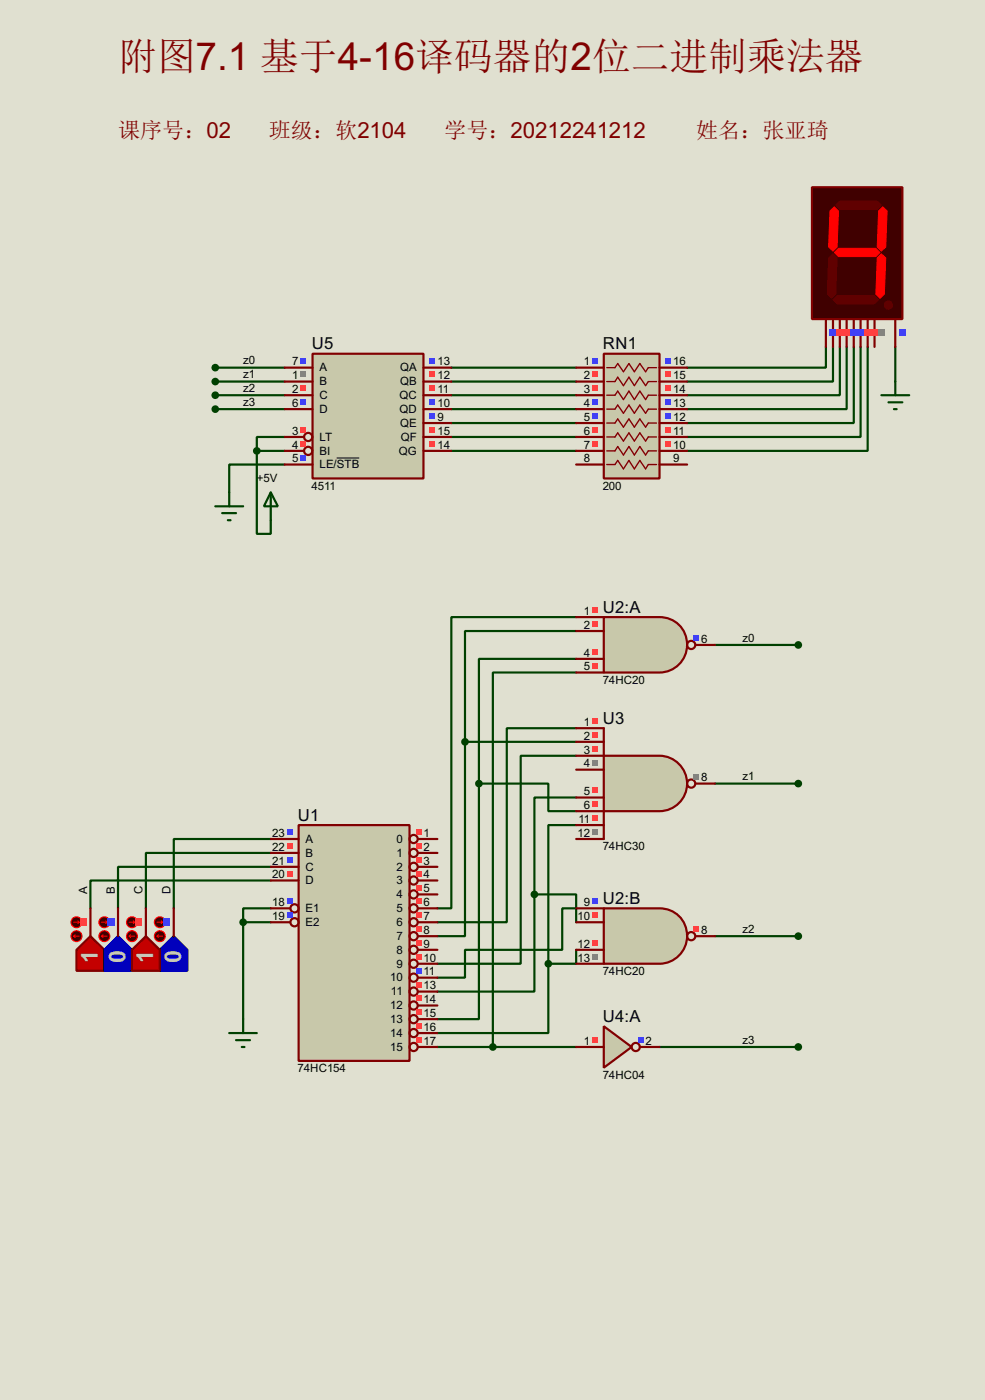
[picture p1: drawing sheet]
<svg xmlns="http://www.w3.org/2000/svg" width="180mm" height="256mm" viewBox="0 0 180 256" stroke-linecap="round" stroke-linejoin="round" font-family="sans-serif">
<path d="M0 0h180.3v256.5h-180.3z" fill="#e0e0d0"/>
<g fill="none" stroke="#004000" stroke-width=".4">
<path d="M39.4 67.4h12.7M39.4 69.9h12.7M39.4 72.4h12.7M39.4 75h12.7M82.6 67.4h22.9M82.6 69.9h22.9M82.6 72.4h22.9M82.6 75h22.9M82.6 77.5h22.9M151.2 63.6v3.8h-25.4M152.5 63.6v6.3h-26.7M153.7 63.6v8.8h-27.9"/>
<path d="M155 63.6v11.4h-29.2M156.3 63.6v13.9h-30.5M157.5 63.6v16.5h-31.7M158.8 63.6v19h-33M163.9 63.6v6.3M47 82.6v15.2h2.6v-2.5M47 82.6h5.1M52.1 85.1h-10.1v5.1M52.1 80.1h-5.1v2.5M82.6 80.1h22.9M82.6 82.6h22.9M105.5 113.1h-22.9v53.3h-2.5"/>
<path d="M105.5 115.6h-20.4v20.3M130.9 118.2h15.2M85.1 135.9v35.6h-5M85.1 135.9h20.4M105.5 133.4h-12.7v35.6h-12.7M105.5 138.5h-10.2v38.1h-15.2M105.5 123.2h-15.3v68.6M105.5 120.7h-17.8v22.9M49.6 158.8h-28v7.6M49.6 156.3h-22.9v10.1M49.6 153.7h-17.8v12.7M87.7 143.6v43.1h-7.6"/>
<path d="M87.7 143.6h12.7v5h5.1M105.5 146.1h-7.7v17.8M105.5 151.2h-5.1v25.4M130.9 143.6h15.2M44.5 169v17.7M44.5 169h5.1M49.6 166.4h-5.1v2.6M49.6 161.3h-33v5.1M97.8 163.9v17.8h-17.7M97.8 163.9h7.7v5.1M100.4 176.6v12.7h-20.3M105.5 166.4h-2.6v7.6h-17.8v5.1h-5"/>
<path d="M105.5 174v2.6h-5.1M130.9 171.5h15.2M80.1 191.8h25.4M120.7 191.8h25.4"/>
</g>
<path d="M54.7 151.2h20.3v43.2h-20.3z" fill="#c8c8aa" stroke="#800000" stroke-width=".4"/>
<g fill="none" stroke="#800000" stroke-width=".4">
<path d="M49.6 153.7h5.1M49.6 156.3h5.1M49.6 158.8h5.1M76.5 153.7h3.6M76.5 156.3h3.6M76.5 158.8h3.6M49.6 161.3h5.1M49.6 166.4h3.5M49.6 169h3.5M76.5 161.3h3.6M76.5 166.4h3.6M76.5 169h3.6"/>
<path d="M76.5 163.9h3.6M76.5 171.5h3.6M76.5 174h3.6M76.5 176.6h3.6M76.5 179.1h3.6M76.5 181.7h3.6M76.5 184.2h3.6M76.5 186.7h3.6M76.5 189.3h3.6M76.5 191.8h3.6"/>
<circle cx="75.7" cy="153.7" r=".75"/>
<circle cx="75.7" cy="156.3" r=".75"/>
<circle cx="75.7" cy="158.8" r=".75"/>
<circle cx="53.9" cy="166.4" r=".75"/>
<circle cx="53.9" cy="169" r=".75"/>
<circle cx="75.7" cy="166.4" r=".75"/>
<circle cx="75.7" cy="171.5" r=".75"/>
<circle cx="75.7" cy="174" r=".75"/>
<circle cx="75.7" cy="179.1" r=".75"/>
<circle cx="75.7" cy="163.9" r=".75"/>
<circle cx="75.7" cy="176.6" r=".75"/>
<circle cx="75.7" cy="169" r=".75"/>
<circle cx="75.7" cy="161.3" r=".75"/>
<circle cx="75.7" cy="191.8" r=".75"/>
<circle cx="75.7" cy="184.2" r=".75"/>
<circle cx="75.7" cy="189.3" r=".75"/>
<circle cx="75.7" cy="181.7" r=".75"/>
<circle cx="75.7" cy="186.7" r=".75"/>
</g>
<path d="M52.5 151.9h1v1.1h-1z" fill="#4040ff"/>
<path d="M52.5 154.5h1v1h-1z" fill="#ff4040"/>
<path d="M52.5 157h1v1h-1z" fill="#4040ff"/>
<path d="M52.5 159.6h1v1h-1z" fill="#ff4040"/>
<g fill="#4040ff">
<path d="M52.5 164.6h1v1.1h-1z"/>
<path d="M52.5 167.2h1v1h-1z"/>
</g>
<g fill="#ff4040">
<path d="M76.1 151.9h1v1.1h-1z"/>
<path d="M76.1 154.5h1v1h-1z"/>
<path d="M76.1 157h1v1h-1z"/>
<path d="M76.1 159.6h1v1h-1z"/>
<path d="M76.1 162.1h1v1h-1z"/>
<path d="M76.1 164.6h1v1.1h-1z"/>
<path d="M76.1 167.2h1v1h-1z"/>
<path d="M76.1 169.7h1v1h-1z"/>
<path d="M76.1 172.3h1v1h-1z"/>
<path d="M76.1 174.8h1v1h-1z"/>
</g>
<path d="M76.1 177.3h1v1.1h-1z" fill="#4040ff"/>
<g fill="#ff4040">
<path d="M76.1 179.9h1v1h-1z"/>
<path d="M76.1 182.4h1v1h-1z"/>
<path d="M76.1 185h1v1h-1z"/>
<path d="M76.1 187.5h1v1h-1z"/>
<path d="M76.1 190h1v1.1h-1z"/>
</g>
<path d="M110.5 113.1h10.2a5.1 5.1 0 0 1 5.1 5 5.1 5.1 0 0 1-5.1 5.1h-10.2z" fill-rule="evenodd" fill="#c8c8aa" stroke="#800000" stroke-width=".4"/>
<g fill="none" stroke="#800000" stroke-width=".4">
<path d="M105.5 113.1h5M105.5 115.6h5M127.3 118.2h3.6M105.5 120.7h5M105.5 123.2h5"/>
<circle cx="126.5" cy="118.2" r=".75"/>
</g>
<g fill="#ff4040">
<path d="M108.4 111.3h1v1h-1z"/>
<path d="M108.4 113.8h1v1.1h-1z"/>
<path d="M108.4 118.9h1v1h-1z"/>
<path d="M108.4 121.5h1v1h-1z"/>
</g>
<path d="M126.9 116.4h1v1h-1z" fill="#4040ff"/>
<path d="M110.5 166.4h10.2a5.1 5.1 0 0 1 5.1 5.1 5.1 5.1 0 0 1-5.1 5.1h-10.2z" fill-rule="evenodd" fill="#c8c8aa" stroke="#800000" stroke-width=".4"/>
<g fill="none" stroke="#800000" stroke-width=".4">
<path d="M105.5 166.4h5M105.5 169h5M105.5 174h5M105.5 176.6h5M127.3 171.5h3.6"/>
<circle cx="126.5" cy="171.5" r=".75"/>
</g>
<path d="M108.4 164.6h1v1.1h-1z" fill="#4040ff"/>
<g fill="#ff4040">
<path d="M108.4 167.2h1v1h-1z"/>
<path d="M108.4 172.3h1v1h-1z"/>
</g>
<path d="M108.4 174.8h1v1h-1z" fill="#808080"/>
<path d="M126.9 169.7h1v1h-1z" fill="#ff4040"/>
<path d="M110.5 133.4v5.1M110.5 148.6v5.1" fill="none" stroke="#800000" stroke-width=".4"/>
<path d="M110.5 138.5h10.2a5.1 5.1 0 0 1 5.1 5 5.1 5.1 0 0 1-5.1 5.1h-10.2z" fill-rule="evenodd" fill="#c8c8aa" stroke="#800000" stroke-width=".4"/>
<g fill="none" stroke="#800000" stroke-width=".4">
<path d="M105.5 133.4h5M105.5 135.9h5M105.5 138.5h5M105.5 141h5M105.5 146.1h5M105.5 148.6h5M105.5 151.2h5M105.5 153.7h5M127.3 143.6h3.6"/>
<circle cx="126.5" cy="143.6" r=".75"/>
</g>
<g fill="#ff4040">
<path d="M108.4 131.6h1v1h-1z"/>
<path d="M108.4 134.2h1v1h-1z"/>
<path d="M108.4 136.7h1v1h-1z"/>
</g>
<path d="M108.4 139.2h1v1.1h-1z" fill="#808080"/>
<g fill="#ff4040">
<path d="M108.4 144.3h1v1h-1z"/>
<path d="M108.4 146.9h1v1h-1z"/>
<path d="M108.4 149.4h1v1h-1z"/>
</g>
<g fill="#808080">
<path d="M108.4 151.9h1v1.1h-1z"/>
<path d="M126.9 141.8h1v1h-1z"/>
</g>
<path d="M110.5 188l5.1 3.8-5.1 3.8z" fill="#c8c8aa" stroke="#800000" stroke-width=".4"/>
<g fill="none" stroke="#800000" stroke-width=".4">
<path d="M105.5 191.8h5M117.1 191.8h3.6"/>
<circle cx="116.3" cy="191.8" r=".75"/>
</g>
<path d="M108.4 190h1v1.1h-1z" fill="#ff4040"/>
<path d="M116.8 190h1v1.1h-1z" fill="#4040ff"/>
<path d="M57.2 64.8h20.3v22.9h-20.3z" fill="#c8c8aa" stroke="#800000" stroke-width=".4"/>
<g fill="none" stroke="#800000" stroke-width=".4">
<path d="M52.1 67.4h5.1M52.1 69.9h5.1M52.1 72.4h5.1M52.1 75h5.1M77.5 67.4h5.1M77.5 69.9h5.1M77.5 72.4h5.1M77.5 75h5.1M77.5 77.5h5.1M52.1 80.1h3.6M52.1 82.6h3.6M52.1 85.1h5.1"/>
<path d="M77.5 80.1h5.1M77.5 82.6h5.1"/>
<circle cx="56.4" cy="82.6" r=".75"/>
<circle cx="56.4" cy="80.1" r=".75"/>
</g>
<path d="M61.6 83.9h4.2" fill="none" stroke="#000" stroke-width=".18"/>
<path d="M55 65.6h1.1v1h-1.1z" fill="#4040ff"/>
<path d="M55 68.1h1.1v1h-1.1z" fill="#808080"/>
<path d="M55 70.7h1.1v1h-1.1z" fill="#ff4040"/>
<path d="M55 73.2h1.1v1h-1.1z" fill="#4040ff"/>
<g fill="#ff4040">
<path d="M55 78.3h1.1v1h-1.1z"/>
<path d="M55 80.8h1.1v1h-1.1z"/>
</g>
<g fill="#4040ff">
<path d="M55 83.4h1.1v1h-1.1z"/>
<path d="M78.7 65.6h1v1h-1z"/>
</g>
<g fill="#ff4040">
<path d="M78.7 68.1h1v1h-1z"/>
<path d="M78.7 70.7h1v1h-1z"/>
</g>
<g fill="#4040ff">
<path d="M78.7 73.2h1v1h-1z"/>
<path d="M78.7 75.7h1v1.1h-1z"/>
</g>
<g fill="#ff4040">
<path d="M78.7 78.3h1v1h-1z"/>
<path d="M78.7 80.8h1v1h-1z"/>
</g>
<path d="M110.5 64.8h10.2v22.9h-10.2z" fill="#c8c8aa" stroke="#800000" stroke-width=".4"/>
<path d="M111.1 67.4h1.5l.5-.8 1 1.5 1-1.5 1 1.5 1-1.5 1.1 1.5 .5-.7h1.5M111.1 69.9h1.5l.5-.8 1 1.6 1-1.6 1 1.6 1-1.6 1.1 1.6 .5-.8h1.5M111.1 72.4h1.5l.5-.7 1 1.5 1-1.5 1 1.5 1-1.5 1.1 1.5 .5-.8h1.5M111.1 75h1.5l.5-.8 1 1.5 1-1.5 1 1.5 1-1.5 1.1 1.5 .5-.7h1.5M111.1 77.5h1.5l.5-.7 1 1.5 1-1.5 1 1.5 1-1.5 1.1 1.5 .5-.8h1.5M111.1 80.1h1.5l.5-.8 1 1.5 1-1.5 1 1.5 1-1.5 1.1 1.5 .5-.7h1.5M111.1 82.6h1.5l.5-.8 1 1.6 1-1.6 1 1.6 1-1.6 1.1 1.6 .5-.8h1.5M111.1 85.1h1.5l.5-.7 1 1.5 1-1.5 1 1.5 1-1.5 1.1 1.5 .5-.8h1.5" fill="none" stroke="#800000" stroke-width=".25"/>
<g fill="none" stroke="#800000" stroke-width=".4">
<path d="M105.5 67.4h5M105.5 69.9h5M105.5 72.4h5M105.5 75h5M105.5 77.5h5M120.7 67.4h5.1M120.7 69.9h5.1M120.7 72.4h5.1M120.7 75h5.1M120.7 77.5h5.1M105.5 80.1h5M105.5 82.6h5"/>
<path d="M105.5 85.1h5M120.7 80.1h5.1M120.7 82.6h5.1M120.7 85.1h5.1"/>
</g>
<path d="M108.4 65.6h1v1h-1z" fill="#4040ff"/>
<g fill="#ff4040">
<path d="M108.4 68.1h1v1h-1z"/>
<path d="M108.4 70.7h1v1h-1z"/>
</g>
<g fill="#4040ff">
<path d="M108.4 73.2h1v1h-1z"/>
<path d="M108.4 75.7h1v1.1h-1z"/>
</g>
<g fill="#ff4040">
<path d="M108.4 78.3h1v1h-1z"/>
<path d="M108.4 80.8h1v1h-1z"/>
</g>
<path d="M121.8 65.6h1.1v1h-1.1z" fill="#4040ff"/>
<g fill="#ff4040">
<path d="M121.8 68.1h1.1v1h-1.1z"/>
<path d="M121.8 70.7h1.1v1h-1.1z"/>
</g>
<g fill="#4040ff">
<path d="M121.8 73.2h1.1v1h-1.1z"/>
<path d="M121.8 75.7h1.1v1.1h-1.1z"/>
</g>
<g fill="#ff4040">
<path d="M121.8 78.3h1.1v1h-1.1z"/>
<path d="M121.8 80.8h1.1v1h-1.1z"/>
</g>
<path d="M29.3 174l2.5-2.5 2.5 2.5v3.9h-5z" fill-rule="evenodd" fill="#0000c0" stroke="#000080" stroke-width=".4"/>
<path d="M31.8 166.4v5.1" fill="none" stroke="#800000" stroke-width=".4"/>
<circle cx="29.2" cy="171.5" r="1" fill="#400000" stroke="#f00" stroke-width=".2"/>
<path d="M28.8 171.5l.2 .3M28.8 171.5h1M29 171.3l-.2 .2" fill="none" stroke="#f00" stroke-width=".2"/>
<circle cx="29.2" cy="169" r="1" fill="#400000" stroke="#f00" stroke-width=".2"/>
<path d="M28.8 169h1M29.5 168.7l.3 .3M29.8 169l-.3 .2" fill="none" stroke="#f00" stroke-width=".2"/>
<path d="M29.9 168.3h1.3v1.3h-1.3z" fill="#4040ff"/>
<path d="M14 174l2.6-2.5 2.5 2.5v3.9h-5.1z" fill-rule="evenodd" fill="#c00000" stroke="#800000" stroke-width=".4"/>
<path d="M16.6 166.4v5.1" fill="none" stroke="#800000" stroke-width=".4"/>
<circle cx="14" cy="171.5" r="1" fill="#400000" stroke="#f00" stroke-width=".2"/>
<path d="M13.5 171.5l.3 .3M13.5 171.5h1M13.8 171.3l-.3 .2" fill="none" stroke="#f00" stroke-width=".2"/>
<circle cx="14" cy="169" r="1" fill="#400000" stroke="#f00" stroke-width=".2"/>
<path d="M13.5 169h1M14.3 168.7l.2 .3M14.5 169l-.2 .2" fill="none" stroke="#f00" stroke-width=".2"/>
<path d="M14.7 168.3h1.2v1.3h-1.2z" fill="#ff4040"/>
<path d="M21.6 171.5l2.6 2.5v3.9h-5.1v-3.9z" fill-rule="evenodd" fill="#0000c0" stroke="#000080" stroke-width=".4"/>
<path d="M21.6 166.4v5.1" fill="none" stroke="#800000" stroke-width=".4"/>
<circle cx="19.1" cy="171.5" r="1" fill="#400000" stroke="#f00" stroke-width=".2"/>
<path d="M18.6 171.5l.3 .3M18.6 171.5h1M18.9 171.3l-.3 .2" fill="none" stroke="#f00" stroke-width=".2"/>
<circle cx="19.1" cy="169" r="1" fill="#400000" stroke="#f00" stroke-width=".2"/>
<path d="M18.6 169h1M19.4 168.7l.2 .3M19.6 169l-.2 .2" fill="none" stroke="#f00" stroke-width=".2"/>
<path d="M19.7 168.3h1.3v1.3h-1.3z" fill="#4040ff"/>
<path d="M24.2 174l2.5-2.5 2.6 2.5v3.9h-5.1z" fill-rule="evenodd" fill="#c00000" stroke="#800000" stroke-width=".4"/>
<path d="M26.7 166.4v5.1" fill="none" stroke="#800000" stroke-width=".4"/>
<circle cx="24.1" cy="171.5" r="1" fill="#400000" stroke="#f00" stroke-width=".2"/>
<path d="M23.7 171.5l.2 .3M23.7 171.5h1M23.9 171.3l-.2 .2" fill="none" stroke="#f00" stroke-width=".2"/>
<circle cx="24.1" cy="169" r="1" fill="#400000" stroke="#f00" stroke-width=".2"/>
<path d="M23.7 169h1M24.4 168.7l.3 .3M24.7 169l-.3 .2" fill="none" stroke="#f00" stroke-width=".2"/>
<path d="M24.8 168.3h1.3v1.3h-1.3z" fill="#ff4040"/>
<path d="M148.6 34.3h16.6v24.2h-16.6z" fill="#400000" stroke="#800000" stroke-width=".4"/>
<g fill="#600000" stroke="#600000" stroke-width=".18">
<path d="M153 37.6l.7-.7h6.9l.7 .7-.7 .8h-6.9z" fill-rule="evenodd"/>
<path d="M160.8 38.7l.8-.8 .8 .8-.3 6.6-.8 .7-.7-.7z" fill-rule="evenodd"/>
<path d="M152.7 46.3l.8-.8h6.8l.8 .8-.8 .7h-6.8z" fill-rule="evenodd"/>
<path d="M151.9 38.7l.8-.8 .8 .8-.3 6.6-.7 .7-.8-.7z" fill-rule="evenodd"/>
<path d="M161.3 46.5l.8 .8-.2 6.6-.8 .8-.8-.8 .3-6.6z" fill-rule="evenodd"/>
<path d="M152.5 54.9l.7-.7h6.9l.7 .7-.7 .8h-6.9z" fill-rule="evenodd"/>
<path d="M151.7 47.3l.8-.8 .7 .8-.2 6.6-.8 .8-.8-.8z" fill-rule="evenodd"/>
<circle cx="162.6" cy="55.9" r=".75"/>
</g>
<g fill="#f00" stroke="#f00" stroke-width=".18">
<path d="M160.8 38.7l.8-.8 .8 .8-.3 6.6-.8 .7-.7-.7z" fill-rule="evenodd"/>
<path d="M161.3 46.5l.8 .8-.2 6.6-.8 .8-.8-.8 .3-6.6z" fill-rule="evenodd"/>
<path d="M151.9 38.7l.8-.8 .8 .8-.3 6.6-.7 .7-.8-.7z" fill-rule="evenodd"/>
<path d="M152.7 46.3l.8-.8h6.8l.8 .8-.8 .7h-6.8z" fill-rule="evenodd"/>
</g>
<path d="M151.2 58.5v5.1M152.5 58.5v5.1M153.7 58.5v5.1M155 58.5v5.1M156.3 58.5v5.1M157.5 58.5v5.1M158.8 58.5v5.1M160.1 58.5v5.1M163.9 58.5v5.1" fill="none" stroke="#800000" stroke-width=".4"/>
<path d="M151.8 60.4h1.3v1.2h-1.3z" fill="#4040ff"/>
<path d="M154.4 60.4h1.2v1.2h-1.2z" fill="#ff4040"/>
<path d="M156.9 60.4h1.3v1.2h-1.3z" fill="#4040ff"/>
<path d="M159.4 60.4h1.3v1.2h-1.3z" fill="#ff4040"/>
<path d="M164.5 60.4h1.3v1.2h-1.3z" fill="#4040ff"/>
<path d="M153.1 60.4h1.3v1.2h-1.3z" fill="#ff4040"/>
<path d="M155.6 60.4h1.3v1.2h-1.3z" fill="#4040ff"/>
<path d="M158.2 60.4h1.2v1.2h-1.2z" fill="#ff4040"/>
<path d="M160.7 60.4h1.3v1.2h-1.3z" fill="#808080"/>
<g fill="none" stroke="#004000" stroke-width=".4">
<path d="M161.3 72.4h5.1M162.6 73.7h2.6M163.6 75h.5M163.9 69.9v2.5M39.4 92.8h5.1M40.7 94h2.5M41.7 95.3h.5M42 90.2v2.6M49.6 90.2l1.3 2.6h-2.6zM49.6 90.2v5.1M42 189.3h5M43.2 190.6h2.6"/>
<path d="M44.3 191.8h.5M44.5 186.7v2.6"/>
</g>
<g fill="#004000" stroke="#004000" stroke-width=".4">
<circle cx="39.4" cy="67.4" r=".5"/>
<circle cx="39.4" cy="69.9" r=".5"/>
<circle cx="39.4" cy="72.4" r=".5"/>
<circle cx="39.4" cy="75" r=".5"/>
<circle cx="146.1" cy="118.2" r=".5"/>
<circle cx="146.1" cy="143.6" r=".5"/>
<circle cx="146.1" cy="171.5" r=".5"/>
<circle cx="146.1" cy="191.8" r=".5"/>
<circle cx="44.5" cy="169" r=".5"/>
<circle cx="47" cy="82.6" r=".5"/>
<circle cx="90.2" cy="191.8" r=".5"/>
<circle cx="85.1" cy="135.9" r=".5"/>
<circle cx="87.6" cy="143.6" r=".5"/>
<circle cx="97.8" cy="163.9" r=".5"/>
<circle cx="100.3" cy="176.6" r=".5"/>
</g>
<text font-size="7.1" fill="#800000" x="21.6" y="12.7">附图7.1 基于4-16译码器的2位二进制乘法器</text>
<g font-size="4.8" fill="#c0c0c0">
<text x="17.9" y="176.4" transform="rotate(-90 17.9 176.4)">1</text>
<text x="22.9" y="176.4" transform="rotate(-90 22.9 176.4)">0</text>
<text x="28" y="176.4" transform="rotate(-90 28 176.4)">1</text>
<text x="33.2" y="176.4" transform="rotate(-90 33.2 176.4)">0</text>
</g>
<g font-size="4.1" fill="#800000">
<text x="21.6" y="25.3">课序号：02</text>
<text x="49.2" y="25.3">班级：软2104</text>
<text x="81.3" y="25.3">学号：20212241212</text>
<text x="127.4" y="25.3">姓名：张亚琦</text>
</g>
<g font-size="3.4">
<text x="57.1" y="64">U5</text>
<text x="110.4" y="64">RN1</text>
<text x="110.4" y="112.3">U2:A</text>
<text x="110.4" y="132.6">U3</text>
<text x="54.5" y="150.4">U1</text>
<text x="110.4" y="165.6">U2:B</text>
<text x="110.4" y="187.2">U4:A</text>
</g>
<g font-size="2.4">
<text x="44.5" y="66.7">z0</text>
<text x="44.5" y="69.3">z1</text>
<text x="44.5" y="71.8">z2</text>
<text x="53.5" y="67">7</text>
<text x="53.5" y="69.5">1</text>
<text x="53.5" y="72">2</text>
<text x="58.5" y="68.1">A</text>
<text x="58.5" y="70.6">B</text>
<text x="73.2" y="68.1">QA</text>
<text x="73.2" y="70.6">QB</text>
<text x="80.1" y="67">13</text>
<text x="80.1" y="69.5">12</text>
<text x="80.1" y="72">11</text>
<text x="106.9" y="67">1</text>
<text x="106.9" y="69.5">2</text>
<text x="106.9" y="72">3</text>
<text x="123.2" y="67">16</text>
<text x="123.2" y="69.5">15</text>
<text x="123.2" y="72">14</text>
<text x="44.5" y="74.4">z3</text>
<text x="53.5" y="74.6">6</text>
<text x="58.5" y="73.1">C</text>
<text x="58.5" y="75.6">D</text>
<text x="73.1" y="73.1">QC</text>
<text x="73.1" y="75.6">QD</text>
<text x="80.1" y="74.6">10</text>
<text x="80.1" y="77.1">9</text>
<text x="106.9" y="74.6">4</text>
<text x="106.9" y="77.1">5</text>
<text x="123.2" y="74.6">13</text>
<text x="123.2" y="77.1">12</text>
<text x="53.5" y="79.7">3</text>
<text x="53.5" y="82.2">4</text>
<text x="58.5" y="80.8">LT</text>
<text x="58.5" y="83.3">BI</text>
<text x="73" y="83.3">QG</text>
<text x="73.2" y="78.2">QE</text>
<text x="73.3" y="80.8">QF</text>
<text x="80.1" y="79.7">15</text>
<text x="80.1" y="82.2">14</text>
<text x="106.9" y="79.7">6</text>
<text x="106.9" y="82.2">7</text>
<text x="123.2" y="79.7">11</text>
<text x="123.2" y="82.2">10</text>
<text x="47" y="88.4">+5V</text>
<text x="53.5" y="84.7">5</text>
<text x="57" y="89.8">4511</text>
<text x="58.5" y="85.8">LE/STB</text>
<text x="106.9" y="84.7">8</text>
<text x="110.3" y="89.8">200</text>
<text x="123.2" y="84.7">9</text>
<text x="106.9" y="112.7">1</text>
<text x="106.9" y="115.2">2</text>
<text x="128.3" y="117.8">6</text>
<text x="135.9" y="117.6">z0</text>
<text x="106.9" y="120.3">4</text>
<text x="106.9" y="122.8">5</text>
<text x="110.3" y="125.3">74HC20</text>
<text x="106.9" y="133">1</text>
<text x="106.9" y="135.5">2</text>
<text x="106.9" y="138.1">3</text>
<text x="106.9" y="140.6">4</text>
<text x="128.3" y="143.2">8</text>
<text x="135.9" y="143">z1</text>
<text x="106.9" y="145.7">5</text>
<text x="106.9" y="148.2">6</text>
<text x="49.8" y="153.3">23</text>
<text x="49.8" y="155.9">22</text>
<text x="55.9" y="154.4">A</text>
<text x="72.6" y="154.4">0</text>
<text x="77.5" y="153.3">1</text>
<text x="77.5" y="155.9">2</text>
<text x="105.7" y="153.3">12</text>
<text x="105.9" y="150.8">11</text>
<text x="110.3" y="155.8">74HC30</text>
<text x="49.8" y="158.4">21</text>
<text x="49.8" y="160.9">20</text>
<text x="55.9" y="157">B</text>
<text x="55.9" y="159.5">C</text>
<text x="72.6" y="157">1</text>
<text x="72.6" y="159.5">2</text>
<text x="77.5" y="158.4">3</text>
<text x="77.5" y="160.9">4</text>
<text x="16" y="163.8" transform="rotate(-90 16 163.8)">A</text>
<text x="21" y="163.8" transform="rotate(-90 21 163.8)">B</text>
<text x="26.1" y="163.8" transform="rotate(-90 26.1 163.8)">C</text>
<text x="31.2" y="163.8" transform="rotate(-90 31.2 163.8)">D</text>
<text x="49.8" y="166">18</text>
<text x="55.9" y="162">D</text>
<text x="55.9" y="167.1">E1</text>
<text x="72.6" y="162">3</text>
<text x="72.6" y="164.6">4</text>
<text x="72.6" y="167.1">5</text>
<text x="77.5" y="163.5">5</text>
<text x="77.5" y="166">6</text>
<text x="106.9" y="166">9</text>
<text x="49.8" y="168.6">19</text>
<text x="55.9" y="169.7">E2</text>
<text x="72.6" y="169.7">6</text>
<text x="72.6" y="172.2">7</text>
<text x="77.5" y="168.6">7</text>
<text x="77.5" y="171.1">8</text>
<text x="77.5" y="173.6">9</text>
<text x="105.7" y="168.6">10</text>
<text x="105.7" y="173.6">12</text>
<text x="128.3" y="171.1">8</text>
<text x="135.9" y="170.9">z2</text>
<text x="71.4" y="179.8">10</text>
<text x="72.6" y="174.7">8</text>
<text x="72.6" y="177.3">9</text>
<text x="77.5" y="176.2">10</text>
<text x="77.5" y="178.7">11</text>
<text x="105.7" y="176.2">13</text>
<text x="110.3" y="178.7">74HC20</text>
<text x="71.4" y="184.9">12</text>
<text x="71.6" y="182.4">11</text>
<text x="77.5" y="181.3">13</text>
<text x="77.5" y="183.8">14</text>
<text x="71.4" y="187.4">13</text>
<text x="71.4" y="190">14</text>
<text x="77.5" y="186.3">15</text>
<text x="77.5" y="188.9">16</text>
<text x="77.5" y="191.4">17</text>
<text x="106.9" y="191.4">1</text>
<text x="118.2" y="191.4">2</text>
<text x="135.9" y="191.2">z3</text>
<text x="54.5" y="196.5">74HC154</text>
<text x="71.4" y="192.5">15</text>
<text x="110.3" y="197.7">74HC04</text>
</g>
</svg>
